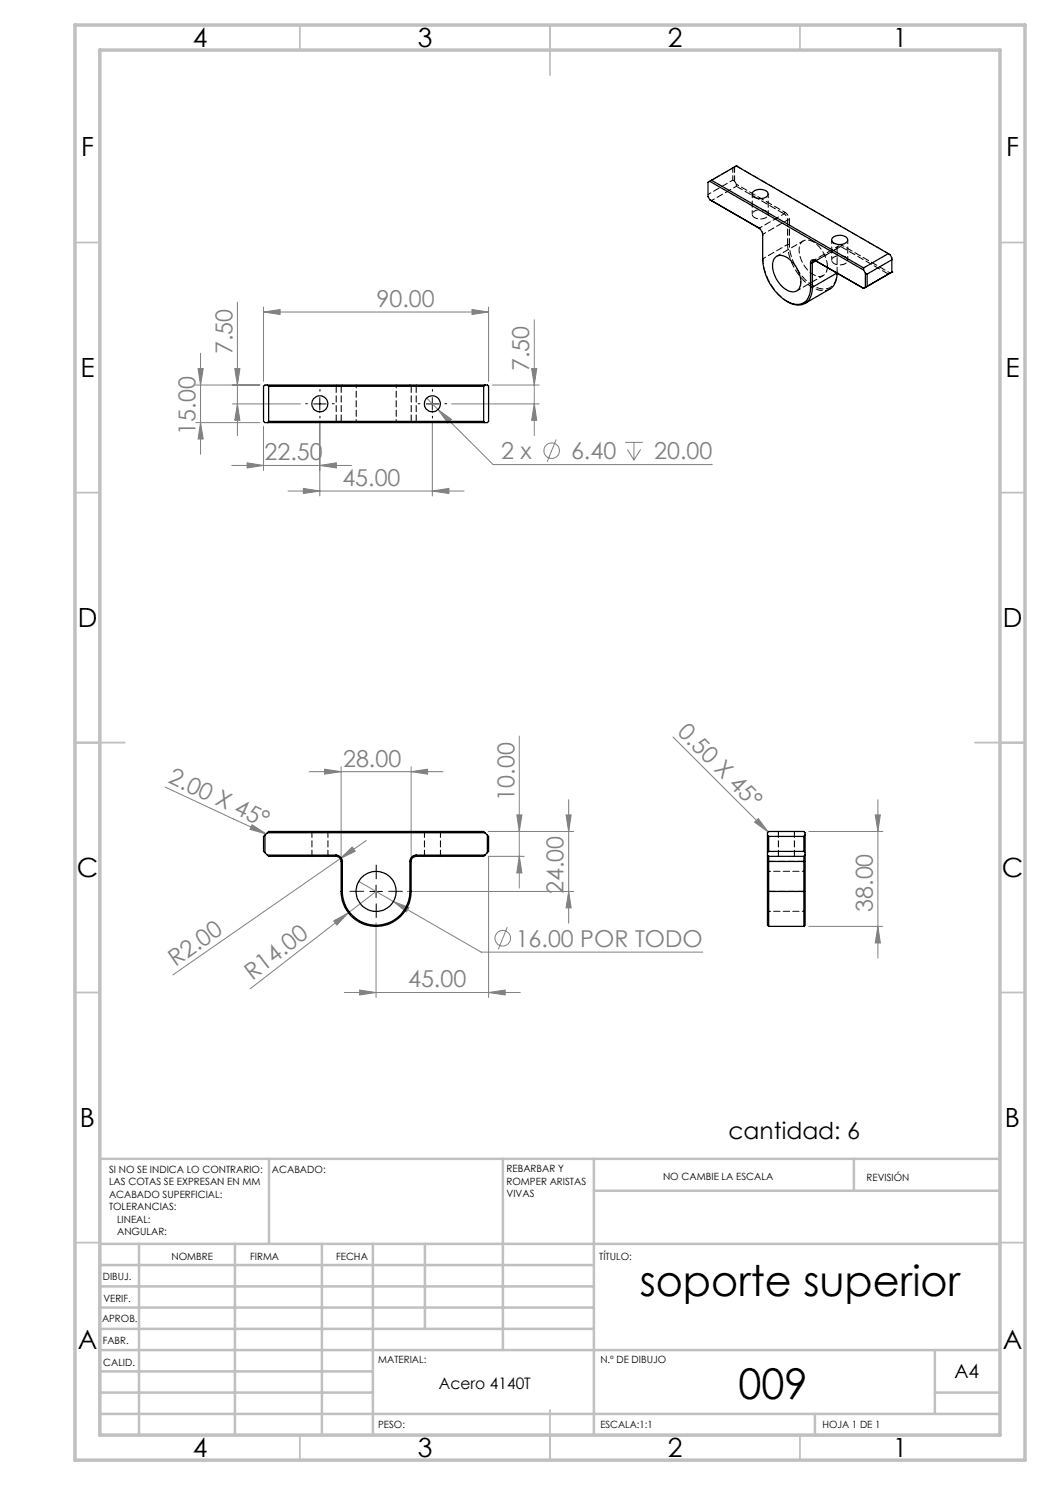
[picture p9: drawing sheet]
<svg xmlns="http://www.w3.org/2000/svg" width="210mm" height="297mm" viewBox="0 0 210 297" stroke-linecap="round" stroke-linejoin="round" font-family="sans-serif">
<g fill="none" stroke="#808080" stroke-width=".2">
<path d="M39.1 77h12.9M39.6 73.7h1l-.5 3.3zM40.1 70.7v20.2M47 73.7h1l-.5 3.3zM47.5 60.5v26.6M52.7 62.4l3.3-.5v1zM52.7 61.4v14.9M52.7 62.4h45M85.3 79.6l2.3 2.3M94.4 61.9l3.3 .5-3.3 .5zM97.7 61.4v14.9M98.5 77h9.3"/>
<path d="M106.3 73.7h1.1l-.5 3.3zM106.9 64v23.1M39.1 84.5h12.9M40.1 84.5l.5 3.3h-1zM46.4 93.1h23.9M46.5 80.8h13.6M47.5 80.8l.5 3.3h-1zM49.4 92.6l3.3 .5-3.3 .5zM52.7 85.3v8.8M57.6 98.2h35.2M60.7 97.7l3.3 .5-3.3 .5zM64 93.1l3.3-.5v1z"/>
<path d="M64 84.6v14.6M86.5 98.2l3.3-.5v1zM86.5 84.6v14.6M87.6 81.9l2.7 2-.7 .7zM87.6 81.9l11 11h43.9M90.3 80.8h17.5M106.9 80.8l.5 3.3h-1.1zM111.2 87.9l-1.8 4.5M125 88.5h3.6M125.5 89.9l1.3 2.1M126.8 88.5v3.5M128.1 89.9l-1.3 2.1"/>
<path d="M33 157.4l20.2 9.4M61.9 154.3h26.7M64.9 153.8l3.3 .5-3.3 .5zM68.2 153.3v18M82.2 154.3l3.3-.5v1zM82.2 153.3v18M103.9 147.2v30.4M113.7 159.9v24.7M134.6 147.4l19 19M175.6 159.9v31.7M50.4 165l2.8 1.8-3.2-.9zM68.1 171.7l2.3-2.3 .6 .8z"/>
<path d="M68.1 171.7l-33.5 23.3M71.8 176.3l6.9 4M73.3 168.1l-5.2 3.6M75.2 178.3l-25.2 19.5M81.5 178.3h33.2M97.7 166.3h17M103.4 163h1l-.5 3.3zM103.9 171.3l.5 3.3h-1zM104.8 171.3h-7.1v28.2M113.2 163h1l-.5 3.3zM113.7 178.3l.5 3.3h-1zM150.9 164.4l.8-.7 1.9 2.7z"/>
<path d="M161.7 166.3h14.9M175 163h1.1l-.5 3.3zM66.7 184.2l3-1.6-2.3 2.4zM68.9 198.5h35.2M71.9 198l3.3 .5-3.3 .5zM75.2 184.5v15M78.7 180.3l3.1 1.2-.5 .9zM78.7 180.3l17.5 10.1h44.3M97.7 198.5l3.3-.5v1zM101.5 185.4l-1.8 4.5M161.7 185.3h14.9M175.6 185.3l.5 3.3h-1.1z"/>
<circle cx="110.3" cy="90.1" r="1.56"/>
<circle cx="100.5" cy="187.7" r="1.56"/>
</g>
<path d="M64 78.2v-.3M86.5 78.2v-.3M61.5 80.7h-.4M64 83.2v.4M66.5 80.7h.3M84 80.7h-.4M86.5 83.2v.4M89 80.7h.3M72.7 178.3h-2.7M75.2 175.8v-2.8M77.7 178.3h2.8M75.2 180.8v2.7" fill="none" stroke="#000" stroke-width=".2" stroke-dasharray="15.2 1.3 1.3 1.3"/>
<path d="M64 79.5v2.5M86.5 79.5v2.5M62.7 80.8h2.5M85.2 80.8h2.5M74 178.3h2.5M75.2 177v2.5" fill="none" stroke="#000" stroke-width=".2"/>
<g fill="none" stroke="#c0c0c0" stroke-width=".35">
<path d="M60 5v5M110 5v10M160 5v5M15 48.5h5M200 48.5h5M15 98.5h5M200 98.5h5M15 148.5h10M195 148.5h10M15 198.5h5M200 198.5h5M15 248.5h5"/>
<path d="M200 248.5h5M60 287v5M110 282v10M160 287v5"/>
</g>
<g fill="none" stroke="#c0c0c0" stroke-width=".5">
<path d="M53.8 231.8v17M100.6 231.8v38.2M118.8 231.8v55.2M118.8 238.2h81.2M170.8 231.8v6.4M200 231.8h-180v55.2M20 248.8h180M20 257.3h98.8M20 253h98.8M27.8 248.8v38.2M47 248.8v38.2M64.4 248.8v38.2"/>
<path d="M74.6 248.8v38.2M85 248.8v17M20 265.8h98.8M20 261.5h98.8M20 278.5h54.6M20 274.3h54.6M20 270h180M187 278.5h13M187 270v12.8M20 282.8h180M163 282.8v4.2"/>
</g>
<path d="M15 5h190v287h-190zM20 10h180v277h-180z" fill="none" stroke="#c0c0c0" stroke-width=".7"/>
<g fill="#808080">
<path d="M150.9 164.4l.8-.7 1.9 2.7z"/>
<path d="M50.4 165l2.8 1.8-3.2-.9z"/>
<path d="M68.1 171.7l2.3-2.3 .6 .8z"/>
<path d="M66.7 184.2l3-1.6-2.3 2.4z"/>
<path d="M82.2 154.3l3.3-.5v1zM64.9 153.8l3.3 .5-3.3 .5z"/>
<path d="M71.9 198l3.3 .5-3.3 .5zM97.7 198.5l3.3-.5v1zM78.7 180.3l2.6 2.1 .5-.9zM52.7 62.4l3.3-.5v1zM94.4 61.9l3.3 .5-3.3 .5zM87.6 81.9l2 2.7 .7-.7zM49.4 92.6l3.3 .5-3.3 .5zM64 93.1l3.3-.5v1zM60.7 97.7l3.3 .5-3.3 .5zM86.5 98.2l3.3-.5v1z"/>
<path d="M175.6 185.3l.5 3.3h-1.1zM175 163h1.1l-.5 3.3zM40.1 84.5l.5 3.3h-1zM39.6 73.7h1l-.5 3.3zM47.5 80.8l.5 3.3h-1zM47 73.7h1l-.5 3.3zM106.9 80.8l.5 3.3h-1.1zM106.3 73.7h1.1l-.5 3.3z"/>
<path d="M113.2 163h1l-.5 3.3zM113.7 178.3l.5 3.3h-1zM103.4 163h1l-.5 3.3zM103.9 171.3l.5 3.3h-1z"/>
</g>
<g fill="none" stroke="#000" stroke-width=".25">
<path d="M142 39.9l9.7 5.6a1.96 1.96 0 0 1 .8 1.6v4.9a10.3 10.3 0 0 0 5.8 8.7 2.7 2.7 0 0 0 3.8-2.5v-.7M142 36.3l30.7 17.7M142 39.9l9.7 5.6M142.3 36.1l-.7 .4v2.8l.4 .6M142.3 36.1l30.4 17.5M142.3 36.1l4.9-2.9 30.5 17.5M150.5 38.4a2.18 2.18 0 0 1 3.1 .2 .96 .96 0 0 1-1.2 1.1 1.53 1.53 0 0 1-2-1zM154.9 51.6a1.95 1.95 0 0 1 2.9 .2 5.8 5.8 0 0 1 2.3 5.4 1.66 1.66 0 0 1-2.8 .8 5.8 5.8 0 0 1-2.6-6zM162.1 52.6v4.9M162.1 52.6h.4M162.1 57.5h.4M162.5 57.5a3 3 0 0 1-2.5 3.5 4.6 4.6 0 0 1-2.7-.7"/>
<path d="M162.5 52.6v4.9M163 52.1a.55 .55 0 0 0-.6-.1 .55 .55 0 0 0-.3 .6M163 52.1l9.7 5.6M163 52.1l.2 .1M163.2 52.2a.44 .44 0 0 0-.5-.1 .44 .44 0 0 0-.2 .5M163.2 52.2l9.5 5.5M163.2 52.2l-.7 .4M166.5 47.5a2.17 2.17 0 0 1 3 .2 1.08 1.08 0 0 1-1.4 1.2 1.28 1.28 0 0 1-1.7-1.1zM167.4 54.6h.1M167.4 54.6a3.4 3.4 0 0 1-1.5 3.2l-4.9 2.9M167.4 54.6l-4.9 2.9M172.7 57.7h.1"/>
<path d="M172.7 54l.4 .6M172.7 53.6v.4M173.1 54.6l.3 .2M173.1 54.6v2.9M173.1 57.5l-.4 .2M173.4 54.8v2.5l-.3 .2M177.7 50.7l-5 2.9M177.7 50.7l.3 .2 .4 .7v2.8M178.4 54.4h.1M178.4 52l-5 2.8M178.4 54.4l-5.7 3.3M178.4 54.4l-.7 .4"/>
<path d="M52.7 77.3l.3-.3h44.5l.2 .3v7l-.2 .2h-44.5l-.3-.2zM53.5 77l.2 .3M53.7 77.3h43M53.7 77.3v7M96.7 77.3v7M97 77l-.3 .3M53.7 84.3l-.2 .2M53.7 84.3h43M96.7 84.3l.3 .2M53 167l.7-.7h43l1 1v3l-1 1h-13.5M53 170.5l.7 .8h13.5M53 167l-.3 .3v3l.3 .2"/>
<path d="M53 167v3.5M53.5 166.5h43.5M53.5 171h13.7M67.2 171a1.32 1.32 0 0 1 1.3 1.3M67.2 171.3a1.09 1.09 0 0 1 1 1M67.2 171v.3M68.2 178.3a7 7 0 0 0 7 7 7 7 0 0 0 7-7M68.2 178.3h.3M68.2 172.3v6M68.2 172.3h.3M68.5 178.3a6.8 6.8 0 0 0 6.7 6.7 6.8 6.8 0 0 0 6.8-6.7M68.5 172.3v6"/>
<path d="M82 178.3h.2M82 172.3h.2M82 172.3v6M82.2 172.3v6M83.2 171a1.26 1.26 0 0 0-1.2 1.3M83.2 171.3a1.02 1.02 0 0 0-1 1M83.2 171h13.8M83.2 171v.3M97.5 167v3.5M153.5 171v1.3M153.5 178.3v6.7l.2 .3M153.5 171v-4.5l.2-.2h7.1l.2 .2v4.5"/>
<path d="M153.5 178.3h7.5M153.5 172.3h7.5M153.5 171l.2 .3M153.5 172.3v6M153.5 167l.2 .3M153.7 171.3v14M153.7 171.3h7.1M153.7 170.3l-.2 .2M153.7 170.3h7.1M153.7 167.3v3M153.7 167.3h7.1M160.8 171.3v14"/>
<path d="M160.8 167.3v3M160.8 170.3l.2 .2M161 171v1.3M161 178.3v6.7l-.2 .3M161 167l-.2 .3M161 172.3v6M161 171l-.2 .3M153.7 185.3h7.1"/>
<circle cx="64" cy="80.8" r="1.61"/>
<circle cx="86.5" cy="80.8" r="1.6"/>
<circle cx="75.2" cy="178.3" r="4"/>
</g>
<g fill="none" stroke="#000" stroke-width=".2" stroke-dasharray="1.3 .6">
<path d="M146.6 36l.3 .2M146.9 33.4l.4-.2M146.9 33.4l-.3 .2M147.3 33.2l30.7 17.7M147.3 33.2h.1M147.3 36.8v.5M151.7 45.5l.2 .1M151.9 45.6l-.2-.1M152.6 47.1v-.3M156.8 42.8l.2-.3M157.5 48.9h.4M157.5 44h.4"/>
<path d="M167.4 49.7v-.2M168.1 49.3l.2-.3M67.2 77.2v-.2M67.2 77.2v7M68.2 77.2l.3-.2M82.2 77.2l-.2-.2M82.2 77.2v7M83.2 77.2v-.2M67.2 84.5v-.3M68.2 84.2v-7M68.5 84.5l-.3-.3M82 84.5l.2-.3"/>
<path d="M83.2 84.5v-.3M83.2 84.2v-7M62.4 166.3v5M65.6 171.3v-5M67.2 171.3v-.3M68.2 172.3h.3M68.2 178.3h.3M82.2 178.3h-.2M82.2 172.3h-.2M83.2 171.3v-.3M84.9 166.3v5M88.1 171.3v-5"/>
<path d="M153.5 178.3h.3M153.5 172.3h.3M153.8 178.3h7M153.8 172.3h7M155.7 166.3v5M158.9 171.3v-5M160.8 178.3h.2M160.8 172.3h.2"/>
</g>
<path d="M152.6 46.8a1.56 1.56 0 0 0-.7-1.2M156.8 42.8a1.56 1.56 0 0 1 .7 1.2M157 42.5l-9.7-5.7M167.4 54.4a2.94 2.94 0 0 1-2.5 3.4 7.3 7.3 0 0 1-5.6-4.2 9.9 9.9 0 0 1-1.4-4.7M168.3 49a.54 .54 0 0 0-.6-.1 .54 .54 0 0 0-.3 .6M178 54.6l-9.7-5.6M71.2 77v7.5M79.2 84.5v-7.5M161 174.3h-7.5M153.5 182.3h7.5" fill="none" stroke="#000" stroke-width=".2" stroke-dasharray="1.3 .6" stroke-dashoffset=".7"/>
<path d="M146.6 33.6v2.4M147.3 36.8l-.4-.6M153.2 42.2a.73 .73 0 0 1 .4 .8 .73 .73 0 0 1-.6 .6 1.97 1.97 0 0 1-2.5-.6 1.54 1.54 0 0 1 2.1-1l.6 .2M159.3 58.2l5.4-3.1M160.7 48.2l-5.4 3M169.1 51.4a.73 .73 0 0 1 .4 .8 .73 .73 0 0 1-.6 .6 1.97 1.97 0 0 1-2.5-.6 1.54 1.54 0 0 1 2.1-1l.6 .2" fill="none" stroke="#000" stroke-width=".2" stroke-dasharray="1.3 .6" stroke-dashoffset=".4"/>
<path d="M147.3 37.3l9.5 5.5M168.1 49.3l9.6 5.5" fill="none" stroke="#000" stroke-width=".2" stroke-dasharray="1.3 .6" stroke-dashoffset="-.1"/>
<path d="M150.4 38.8v4.1M153.6 42.9v-4.1M166.4 48v4.1M167.4 49.7a.43 .43 0 0 1 .2-.5 .43 .43 0 0 1 .5 .1M169.6 52.1v-4.1" fill="none" stroke="#000" stroke-width=".2" stroke-dasharray="1.3 .6" stroke-dashoffset=".5"/>
<path d="M141.6 36.4l5-2.8M146.6 36l-5 2.9M142.3 40.1l5-2.8M152.6 51.7l4.9-2.8M152.6 46.8l4.9-2.8M156.8 42.8l-4.9 2.8M163.2 52.2l4.9-2.9M167.6 49.2l-4.9 2.9" fill="none" stroke="#000" stroke-width=".2" stroke-dasharray="1.3 .6" stroke-dashoffset=".6"/>
<path d="M157.5 44v4.9M157.9 48.9v-4.9M165.5 53.3a5.8 5.8 0 0 0-3.9-5.3 1.76 1.76 0 0 0-1.8 2.3 5.7 5.7 0 0 0 3.9 5 1.66 1.66 0 0 0 1.8-2M167.4 54.6v-4.9M167.4 49.7l-4.2 2.5" fill="none" stroke="#000" stroke-width=".2" stroke-dasharray="1.3 .6" stroke-dashoffset=".1"/>
<path d="M157.5 48.9a10.6 10.6 0 0 0 5.8 9 3.1 3.1 0 0 0 2.7-.1M157.5 60.3a10.9 10.9 0 0 1-4.9-8.6" fill="none" stroke="#000" stroke-width=".2" stroke-dasharray="1.3 .6" stroke-dashoffset=".3"/>
<path d="M157.9 44a1.95 1.95 0 0 0-.9-1.5" fill="none" stroke="#000" stroke-width=".2" stroke-dasharray="1.3 .6" stroke-dashoffset=".9"/>
<path d="M146.9 36.2v-2.8" fill="none" stroke="#000" stroke-width=".2" stroke-dasharray="1.3 .6" stroke-dashoffset=".2"/>
<g font-size="8.5">
<text x="127.9" y="259.3">soporte superior</text>
<text x="147.7" y="279.7">009</text>
</g>
<g font-size="5.3">
<text x="38.5" y="9.5">4</text>
<text x="83.5" y="9.5">3</text>
<text x="133.6" y="9.5">2</text>
<text x="178.6" y="9.5">1</text>
<text x="16.2" y="31.2">F</text>
<text x="201.2" y="31.2">F</text>
<text x="16.1" y="75.5">E</text>
<text x="201.1" y="75.5">E</text>
<text x="15.5" y="125.5">D</text>
<text x="200.5" y="125.5">D</text>
<text x="15.4" y="175.5">C</text>
<text x="200.4" y="175.5">C</text>
<text x="16" y="225.5">B</text>
<text x="201" y="225.5">B</text>
<text x="15.5" y="269.8">A</text>
<text x="200.5" y="269.8">A</text>
<text x="38.5" y="291.5">4</text>
<text x="83.5" y="291.5">3</text>
<text x="133.6" y="291.5">2</text>
<text x="178.6" y="291.5">1</text>
</g>
<g font-size="4.7" fill="#808080">
<text x="75.3" y="61.4">90.00</text>
<text x="46.5" y="70.8" transform="rotate(-90 46.5 70.8)">7.50</text>
<text x="105.9" y="74.3" transform="rotate(-90 105.9 74.3)">7.50</text>
<text x="39.1" y="86.9" transform="rotate(-90 39.1 86.9)">15.00</text>
<text x="52.9" y="92">22.50</text>
<text x="100.2" y="91.8">2 x</text>
<text x="114.2" y="91.8">6.40</text>
<text x="130.8" y="91.8">20.00</text>
<text x="68.5" y="97.2">45.00</text>
<text x="135.3" y="146.7" transform="rotate(45 135.3 146.7)">0.50 X 45°</text>
<text x="68.6" y="153.3">28.00</text>
<text x="33.5" y="156.5" transform="rotate(25 33.5 156.5)">2.00 X 45°</text>
<text x="102.9" y="160.1" transform="rotate(-90 102.9 160.1)">10.00</text>
<text x="112.7" y="178.8" transform="rotate(-90 112.7 178.8)">24.00</text>
<text x="174.6" y="182.4" transform="rotate(-90 174.6 182.4)">38.00</text>
<text x="103.1" y="189.3">16.00 POR TODO</text>
<text x="35.1" y="193.4" transform="rotate(-35 35.1 193.4)">R2.00</text>
<text x="50.5" y="196.2" transform="rotate(-38 50.5 196.2)">R14.00</text>
<text x="81.6" y="197.5">45.00</text>
</g>
<text font-size="4.7" x="145.7" y="227.8">cantidad: 6</text>
<text font-size="3.9" x="190.9" y="275.5">A4</text>
<text font-size="3.2" x="87.8" y="277.9">Acero 4140T</text>
<g font-size="2">
<text x="21.8" y="234.6">SI NO SE INDICA LO CONTRARIO:</text>
<text x="21.8" y="237.1">LAS COTAS SE EXPRESAN EN MM</text>
<text x="21.8" y="239.6">ACABADO SUPERFICIAL:</text>
<text x="54.4" y="234.6">ACABADO:</text>
<text x="101.3" y="234.5">REBARBAR Y</text>
<text x="101.3" y="237">ROMPER ARISTAS</text>
<text x="101.3" y="239.5">VIVAS</text>
<text x="132.6" y="236">NO CAMBIE LA ESCALA</text>
<text x="173.3" y="236.2">REVISIÓN</text>
<text x="21.8" y="242.1">TOLERANCIAS:</text>
<text x="23.4" y="244.6">LINEAL:</text>
<text x="23.4" y="247.1">ANGULAR:</text>
<text x="34.3" y="252">NOMBRE</text>
<text x="50" y="251.9">FIRMA</text>
<text x="67.2" y="251.9">FECHA</text>
<text x="119.9" y="251.9">TÍTULO:</text>
<text x="20.6" y="256.1">DIBUJ.</text>
<text x="20.7" y="260.3">VERIF.</text>
<text x="20.4" y="264.4">APROB.</text>
<text x="20.5" y="268.8">FABR.</text>
<text x="20.7" y="273.1">CALID.</text>
<text x="75.6" y="272.5">MATERIAL:</text>
<text x="120.1" y="272.5">N.º DE DIBUJO</text>
<text x="75.6" y="285.5">PESO:</text>
<text x="120.1" y="285.6">ESCALA:1:1</text>
<text x="164.5" y="285.6">HOJA 1 DE 1</text>
</g>
</svg>
